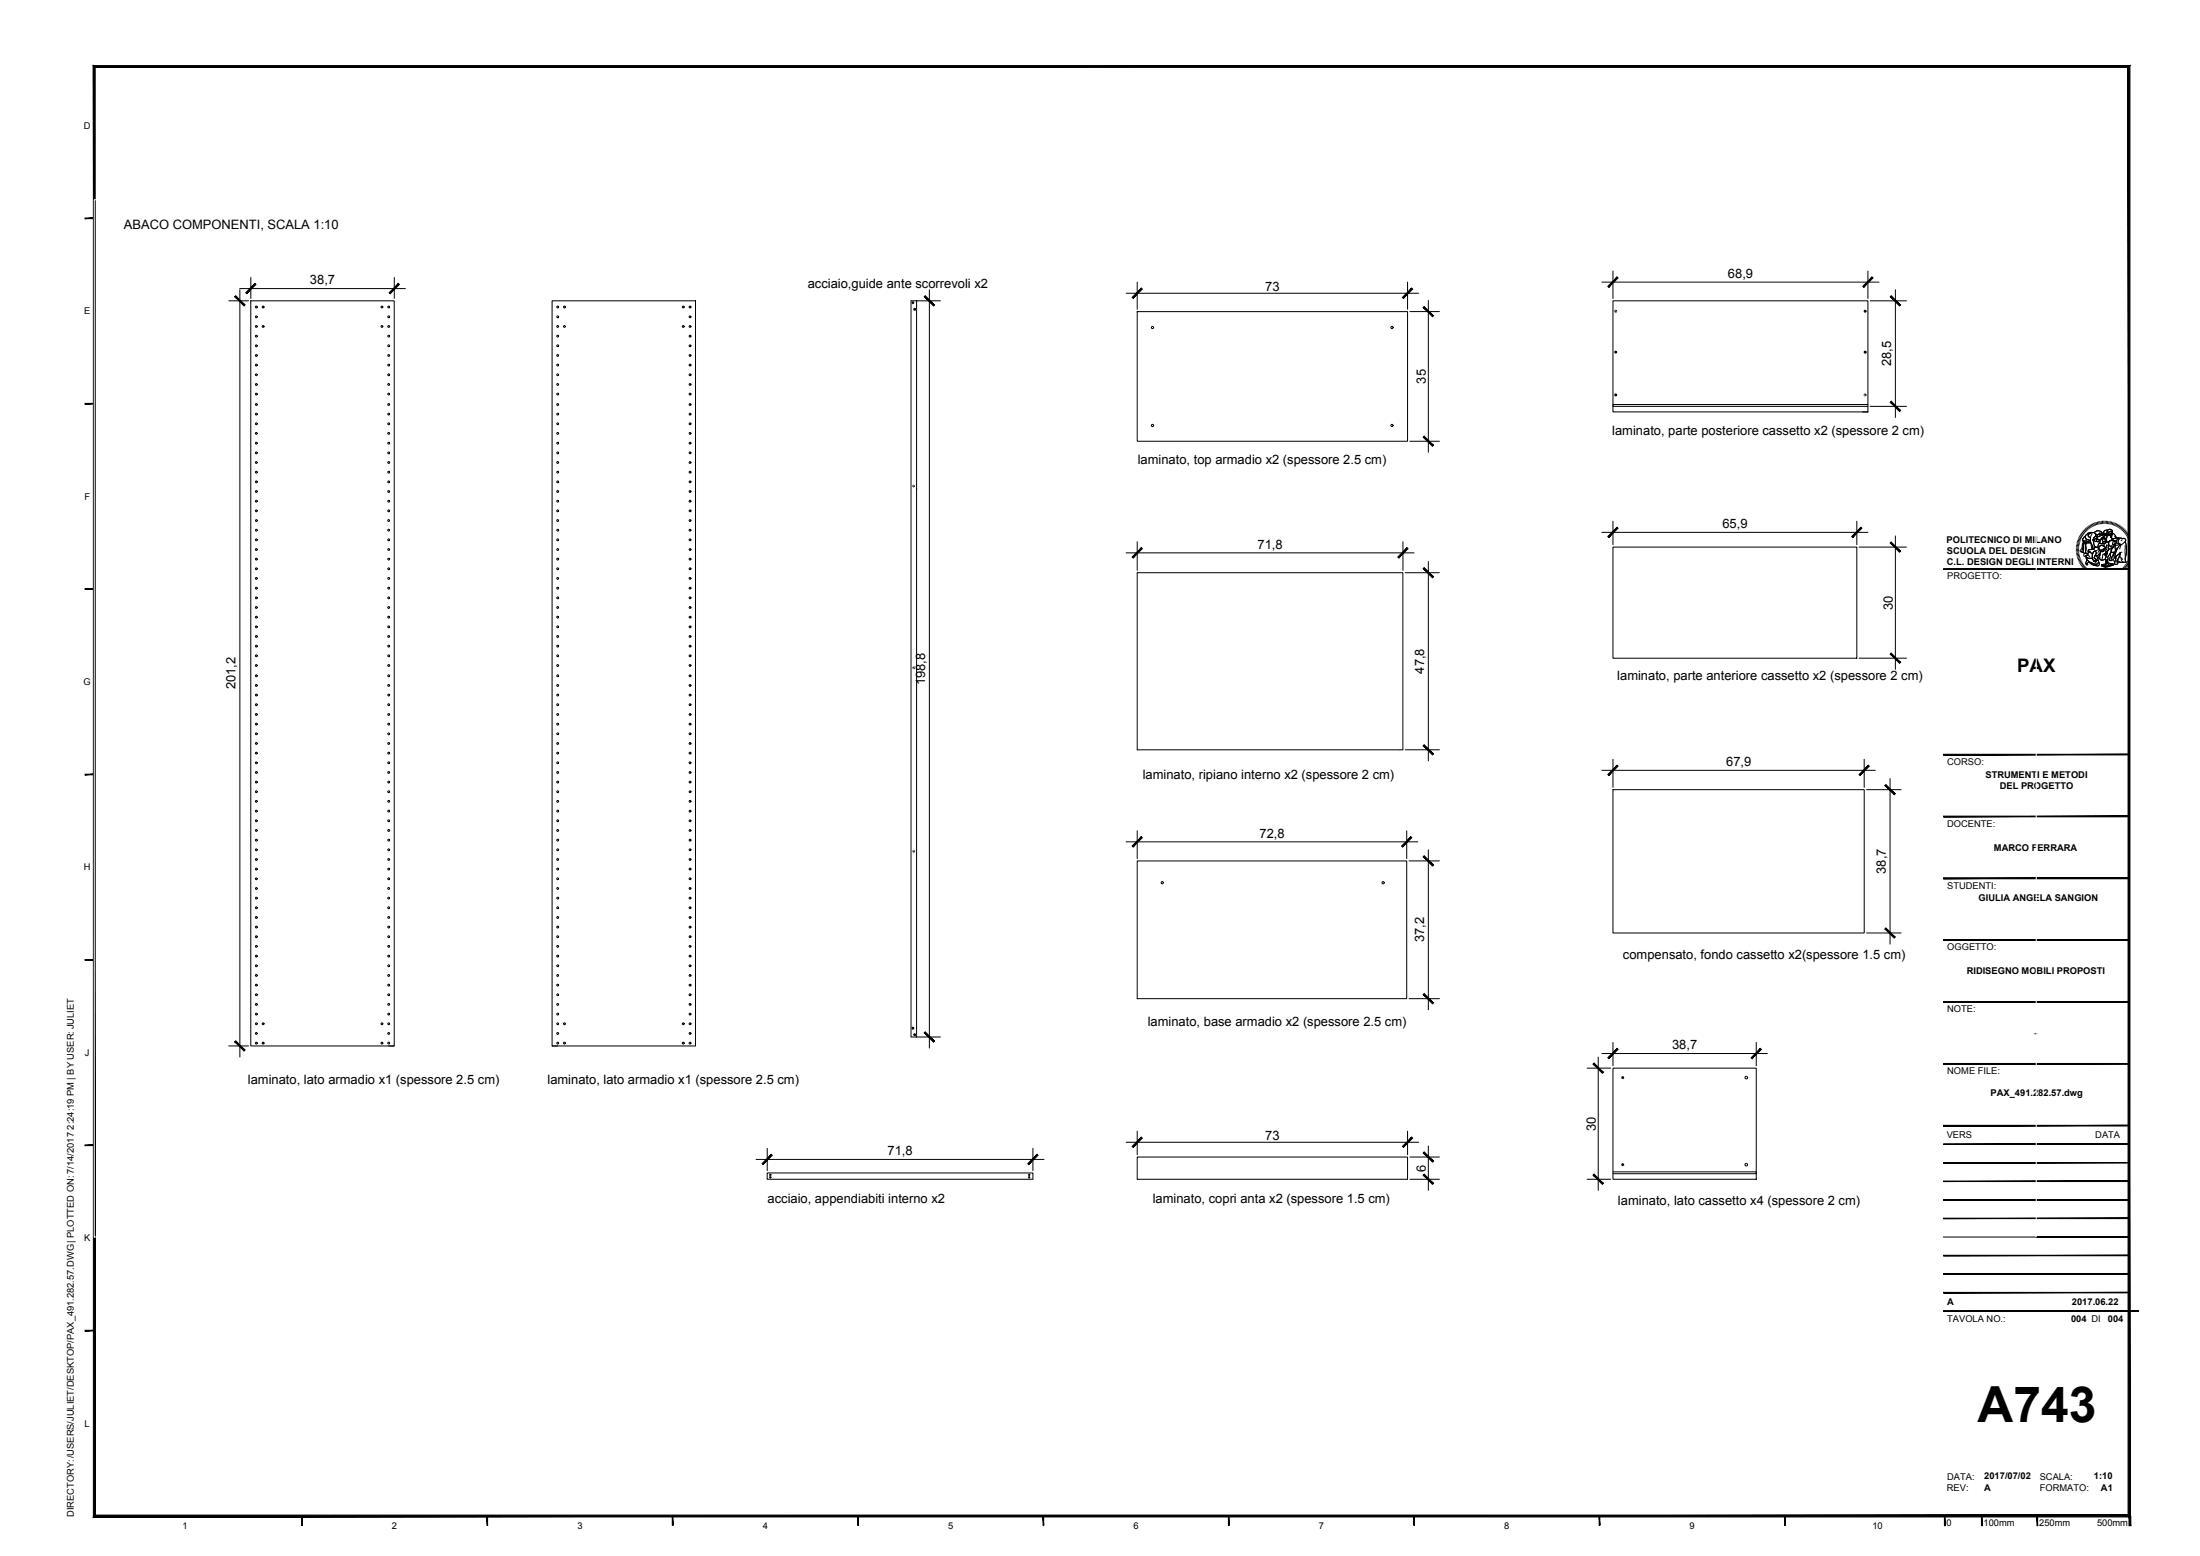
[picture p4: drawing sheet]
<svg xmlns="http://www.w3.org/2000/svg" width="594mm" height="420mm" viewBox="0 0 594 420" stroke-linecap="round" stroke-linejoin="round" font-family="sans-serif">
<!-- layer: 0 -->
<g fill="none" stroke="#000" stroke-width=".27">
<path d="M64.7 77.9h44.8M64.8 78.2v207.2M67.7 74.9v5.7M106.5 74.9v5.7M251 78.2v204.8M304.1 79.2h79M307.1 76.2v7.3M380.1 76.2v7.3M432.6 76.2h74.8M435.6 73.2v7.4M504.4 73.2v7.4M511.8 78.2v34.5"/>
<path d="M61.8 81.2h5.3M67.7 81.2h38.8v201.2h-38.8zM149.1 81.2h38.7v201.2h-38.7zM247.5 81.3v50.7M254 81.2h-8v198.8h8M307.1 84.1h73v35h-73zM380.7 84.1h8M385.7 81.1v41M435.6 81.2h68.8v30h-68.8zM505 81.2h9.8M380.7 119.1h8M502.9 111.2h1.5"/>
<path d="M504.4 109.2h-68.8v.5h68.8M505 109.7h9.8M247.5 131.9v148.1M304.1 149.3h77.7M307.1 154.6h71.7v47.9h-71.7zM307.1 146.3v7.7M378.8 146.3v7.7M379.5 154.6h9.2M385.7 151.6v53.9M432.6 143.8h71.8M435.6 147.7h65.8v30h-65.8zM435.6 140.7v6.4"/>
<path d="M501.4 140.7v6.4M502 147.7h12.8M511.8 144.7v36M502 177.7h12.8M379.5 202.5h9.2M432.6 208h73.8M435.6 213.2h67.8v38.7h-67.8zM435.6 205v7.6M503.4 205v7.6M504 213.2h9.4M510.4 210.2v44.7M304.1 227.3h78.8"/>
<path d="M307.1 232.5h72.8v37.2h-72.8zM307.1 224.3v7.5M379.9 224.3v7.5M380.5 232.5h8.2M385.7 229.5v43.2M504 251.9h9.4M380.5 269.7h8.2M61.8 282.4h5.3M105 282.4h1.5M149.1 282.4h1.5M428.6 288.4h6.3M431.6 285.4v36"/>
<path d="M432.6 284.5h44.7M435.6 288.4h38.6v30h-38.6zM435.6 281.5v6.3M474.2 281.5v6.3M204.2 313.1h77.7M207.2 316.7h71.7v1.7h-71.7zM207.2 310.1v6M278.9 310.1v6M304.1 308.4h79M307.1 312.4h73v6h-73zM307.1 305.4v6.4M380.1 305.4v6.4"/>
<path d="M380.7 318.4h8M380.7 312.4h8M385.7 309.4v12M428.6 318.4h6.3M435.6 316.4h38.6v.5h-38.6"/>
</g>
<!-- layer: particolari -->
<g fill="none" stroke="#000" stroke-width=".27">
<circle cx="69.2" cy="88.2" r=".25"/>
<circle cx="69.2" cy="82.9" r=".25"/>
<circle cx="69.2" cy="98.6" r=".25"/>
<circle cx="69.2" cy="96" r=".25"/>
<circle cx="69.2" cy="85.6" r=".25"/>
<circle cx="69.2" cy="93.4" r=".25"/>
<circle cx="69.2" cy="90.8" r=".25"/>
<circle cx="71.1" cy="82.9" r=".25"/>
<circle cx="71.1" cy="88.2" r=".25"/>
<circle cx="103.1" cy="82.9" r=".25"/>
<circle cx="103.1" cy="88.2" r=".25"/>
<circle cx="105" cy="98.6" r=".25"/>
<circle cx="105" cy="96" r=".25"/>
<circle cx="105" cy="82.9" r=".25"/>
<circle cx="105" cy="93.4" r=".25"/>
<circle cx="105" cy="88.2" r=".25"/>
<circle cx="105" cy="85.6" r=".25"/>
<circle cx="105" cy="90.8" r=".25"/>
<circle cx="150.6" cy="93.4" r=".25"/>
<circle cx="150.6" cy="85.6" r=".25"/>
<circle cx="150.6" cy="88.2" r=".25"/>
<circle cx="150.6" cy="98.6" r=".25"/>
<circle cx="150.6" cy="90.8" r=".25"/>
<circle cx="150.6" cy="82.9" r=".25"/>
<circle cx="150.6" cy="96" r=".25"/>
<circle cx="152.4" cy="82.9" r=".25"/>
<circle cx="152.4" cy="88.2" r=".25"/>
<circle cx="184.5" cy="88.2" r=".25"/>
<circle cx="184.5" cy="82.9" r=".25"/>
<circle cx="186.3" cy="98.6" r=".25"/>
<circle cx="186.3" cy="93.4" r=".25"/>
<circle cx="186.3" cy="88.2" r=".25"/>
<circle cx="186.3" cy="85.6" r=".25"/>
<circle cx="186.3" cy="96" r=".25"/>
<circle cx="186.3" cy="90.8" r=".25"/>
<circle cx="186.3" cy="82.9" r=".25"/>
<circle cx="246.5" cy="81.7" r=".2"/>
<circle cx="247" cy="83.5" r=".2"/>
<circle cx="311.2" cy="88.4" r=".3"/>
<circle cx="375.9" cy="88.4" r=".3"/>
<circle cx="436.3" cy="84" r=".2"/>
<circle cx="436.3" cy="95.1" r=".2"/>
<circle cx="503.7" cy="84" r=".2"/>
<circle cx="503.7" cy="95.1" r=".2"/>
<circle cx="69.2" cy="114.4" r=".25"/>
<circle cx="69.2" cy="117" r=".25"/>
<circle cx="69.2" cy="111.8" r=".25"/>
<circle cx="69.2" cy="119.7" r=".25"/>
<circle cx="69.2" cy="101.2" r=".25"/>
<circle cx="69.2" cy="103.8" r=".25"/>
<circle cx="69.2" cy="109.2" r=".25"/>
<circle cx="69.2" cy="106.4" r=".25"/>
<circle cx="105" cy="111.8" r=".25"/>
<circle cx="105" cy="114.4" r=".25"/>
<circle cx="105" cy="103.8" r=".25"/>
<circle cx="105" cy="117" r=".25"/>
<circle cx="105" cy="101.2" r=".25"/>
<circle cx="105" cy="109.2" r=".25"/>
<circle cx="105" cy="119.7" r=".25"/>
<circle cx="105" cy="106.4" r=".25"/>
<circle cx="150.6" cy="109.2" r=".25"/>
<circle cx="150.6" cy="117" r=".25"/>
<circle cx="150.6" cy="111.8" r=".25"/>
<circle cx="150.6" cy="101.2" r=".25"/>
<circle cx="150.6" cy="119.7" r=".25"/>
<circle cx="150.6" cy="103.8" r=".25"/>
<circle cx="150.6" cy="114.4" r=".25"/>
<circle cx="150.6" cy="106.4" r=".25"/>
<circle cx="186.3" cy="117" r=".25"/>
<circle cx="186.3" cy="111.8" r=".25"/>
<circle cx="186.3" cy="103.8" r=".25"/>
<circle cx="186.3" cy="109.2" r=".25"/>
<circle cx="186.3" cy="114.4" r=".25"/>
<circle cx="186.3" cy="106.4" r=".25"/>
<circle cx="186.3" cy="101.2" r=".25"/>
<circle cx="186.3" cy="119.7" r=".25"/>
<circle cx="311.2" cy="114.9" r=".3"/>
<circle cx="375.9" cy="114.9" r=".3"/>
<circle cx="436.3" cy="106.6" r=".2"/>
<circle cx="503.7" cy="106.6" r=".2"/>
<circle cx="69.2" cy="122.3" r=".25"/>
<circle cx="69.2" cy="124.9" r=".25"/>
<circle cx="69.2" cy="135.3" r=".25"/>
<circle cx="69.2" cy="137.9" r=".25"/>
<circle cx="69.2" cy="127.5" r=".25"/>
<circle cx="69.2" cy="132.7" r=".25"/>
<circle cx="69.2" cy="130.1" r=".25"/>
<circle cx="105" cy="124.9" r=".25"/>
<circle cx="105" cy="122.3" r=".25"/>
<circle cx="105" cy="135.3" r=".25"/>
<circle cx="105" cy="127.5" r=".25"/>
<circle cx="105" cy="137.9" r=".25"/>
<circle cx="105" cy="132.7" r=".25"/>
<circle cx="105" cy="130.1" r=".25"/>
<circle cx="150.6" cy="132.7" r=".25"/>
<circle cx="150.6" cy="130.1" r=".25"/>
<circle cx="150.6" cy="122.3" r=".25"/>
<circle cx="150.6" cy="135.3" r=".25"/>
<circle cx="150.6" cy="124.9" r=".25"/>
<circle cx="150.6" cy="137.9" r=".25"/>
<circle cx="150.6" cy="127.5" r=".25"/>
<circle cx="186.3" cy="127.5" r=".25"/>
<circle cx="186.3" cy="124.9" r=".25"/>
<circle cx="186.3" cy="122.3" r=".25"/>
<circle cx="186.3" cy="137.9" r=".25"/>
<circle cx="186.3" cy="130.1" r=".25"/>
<circle cx="186.3" cy="135.3" r=".25"/>
<circle cx="186.3" cy="132.7" r=".25"/>
<circle cx="246.7" cy="131.3" r=".15"/>
<circle cx="69.2" cy="158.8" r=".25"/>
<circle cx="69.2" cy="151" r=".25"/>
<circle cx="69.2" cy="153.6" r=".25"/>
<circle cx="69.2" cy="148.4" r=".25"/>
<circle cx="69.2" cy="156.2" r=".25"/>
<circle cx="69.2" cy="143.2" r=".25"/>
<circle cx="69.2" cy="145.8" r=".25"/>
<circle cx="69.2" cy="140.6" r=".25"/>
<circle cx="104.9" cy="145.8" r=".25"/>
<circle cx="104.9" cy="143.2" r=".25"/>
<circle cx="104.9" cy="140.6" r=".25"/>
<circle cx="105" cy="153.6" r=".25"/>
<circle cx="105" cy="158.8" r=".25"/>
<circle cx="105" cy="156.2" r=".25"/>
<circle cx="105" cy="151" r=".25"/>
<circle cx="105" cy="148.4" r=".25"/>
<circle cx="150.6" cy="151" r=".25"/>
<circle cx="150.6" cy="158.8" r=".25"/>
<circle cx="150.6" cy="153.6" r=".25"/>
<circle cx="150.6" cy="140.6" r=".25"/>
<circle cx="150.6" cy="145.8" r=".25"/>
<circle cx="150.6" cy="148.4" r=".25"/>
<circle cx="150.6" cy="156.2" r=".25"/>
<circle cx="150.6" cy="143.2" r=".25"/>
<circle cx="186.3" cy="145.8" r=".25"/>
<circle cx="186.3" cy="143.2" r=".25"/>
<circle cx="186.3" cy="140.6" r=".25"/>
<circle cx="186.3" cy="158.8" r=".25"/>
<circle cx="186.3" cy="148.4" r=".25"/>
<circle cx="186.3" cy="156.2" r=".25"/>
<circle cx="186.3" cy="153.6" r=".25"/>
<circle cx="186.3" cy="151" r=".25"/>
<circle cx="69.2" cy="179.7" r=".25"/>
<circle cx="69.2" cy="177.1" r=".25"/>
<circle cx="69.2" cy="174.5" r=".25"/>
<circle cx="69.2" cy="169.3" r=".25"/>
<circle cx="69.2" cy="166.7" r=".25"/>
<circle cx="69.2" cy="161.4" r=".25"/>
<circle cx="69.2" cy="171.9" r=".25"/>
<circle cx="69.2" cy="164" r=".25"/>
<circle cx="105" cy="177.1" r=".25"/>
<circle cx="105" cy="174.5" r=".25"/>
<circle cx="105" cy="179.7" r=".25"/>
<circle cx="105" cy="171.9" r=".25"/>
<circle cx="105" cy="166.7" r=".25"/>
<circle cx="105" cy="164" r=".25"/>
<circle cx="105" cy="161.4" r=".25"/>
<circle cx="105" cy="169.3" r=".25"/>
<circle cx="150.6" cy="166.7" r=".25"/>
<circle cx="150.6" cy="171.9" r=".25"/>
<circle cx="150.6" cy="179.7" r=".25"/>
<circle cx="150.6" cy="161.4" r=".25"/>
<circle cx="150.6" cy="164" r=".25"/>
<circle cx="150.6" cy="174.5" r=".25"/>
<circle cx="150.6" cy="169.3" r=".25"/>
<circle cx="150.6" cy="177.1" r=".25"/>
<circle cx="186.3" cy="164" r=".25"/>
<circle cx="186.3" cy="177.1" r=".25"/>
<circle cx="186.3" cy="171.9" r=".25"/>
<circle cx="186.3" cy="161.4" r=".25"/>
<circle cx="186.3" cy="169.3" r=".25"/>
<circle cx="186.3" cy="166.7" r=".25"/>
<circle cx="186.3" cy="179.7" r=".25"/>
<circle cx="186.3" cy="174.5" r=".25"/>
<circle cx="69.2" cy="190.3" r=".25"/>
<circle cx="69.2" cy="198.1" r=".25"/>
<circle cx="69.2" cy="195.5" r=".25"/>
<circle cx="69.2" cy="192.9" r=".25"/>
<circle cx="69.2" cy="187.7" r=".25"/>
<circle cx="69.2" cy="185.1" r=".25"/>
<circle cx="69.2" cy="182.5" r=".25"/>
<circle cx="105" cy="190.3" r=".25"/>
<circle cx="105" cy="198.1" r=".25"/>
<circle cx="105" cy="192.9" r=".25"/>
<circle cx="105" cy="187.7" r=".25"/>
<circle cx="105" cy="185.1" r=".25"/>
<circle cx="105" cy="195.5" r=".25"/>
<circle cx="105" cy="182.5" r=".25"/>
<circle cx="150.6" cy="198.1" r=".25"/>
<circle cx="150.6" cy="195.5" r=".25"/>
<circle cx="150.6" cy="192.9" r=".25"/>
<circle cx="150.6" cy="190.3" r=".25"/>
<circle cx="150.6" cy="187.7" r=".25"/>
<circle cx="150.6" cy="185.1" r=".25"/>
<circle cx="150.6" cy="182.5" r=".25"/>
<circle cx="186.3" cy="190.3" r=".25"/>
<circle cx="186.3" cy="195.5" r=".25"/>
<circle cx="186.3" cy="187.7" r=".25"/>
<circle cx="186.3" cy="185.1" r=".25"/>
<circle cx="186.3" cy="198.1" r=".25"/>
<circle cx="186.3" cy="192.9" r=".25"/>
<circle cx="186.3" cy="182.5" r=".25"/>
<circle cx="246.8" cy="180.3" r=".15"/>
<circle cx="69.2" cy="216.4" r=".25"/>
<circle cx="69.2" cy="206" r=".25"/>
<circle cx="69.2" cy="219" r=".25"/>
<circle cx="69.2" cy="213.8" r=".25"/>
<circle cx="69.2" cy="211.2" r=".25"/>
<circle cx="69.2" cy="203.4" r=".25"/>
<circle cx="69.2" cy="208.6" r=".25"/>
<circle cx="69.2" cy="200.7" r=".25"/>
<circle cx="105" cy="219" r=".25"/>
<circle cx="105" cy="216.4" r=".25"/>
<circle cx="105" cy="213.8" r=".25"/>
<circle cx="105" cy="211.2" r=".25"/>
<circle cx="105" cy="200.7" r=".25"/>
<circle cx="105" cy="206" r=".25"/>
<circle cx="105" cy="203.4" r=".25"/>
<circle cx="105" cy="208.6" r=".25"/>
<circle cx="150.6" cy="216.4" r=".25"/>
<circle cx="150.6" cy="219" r=".25"/>
<circle cx="150.6" cy="200.7" r=".25"/>
<circle cx="150.6" cy="213.8" r=".25"/>
<circle cx="150.6" cy="203.4" r=".25"/>
<circle cx="150.6" cy="206" r=".25"/>
<circle cx="150.6" cy="211.2" r=".25"/>
<circle cx="150.6" cy="208.6" r=".25"/>
<circle cx="186.3" cy="219" r=".25"/>
<circle cx="186.3" cy="211.2" r=".25"/>
<circle cx="186.3" cy="200.7" r=".25"/>
<circle cx="186.3" cy="206" r=".25"/>
<circle cx="186.3" cy="216.4" r=".25"/>
<circle cx="186.3" cy="203.4" r=".25"/>
<circle cx="186.3" cy="208.6" r=".25"/>
<circle cx="186.3" cy="213.8" r=".25"/>
<circle cx="69.2" cy="234.7" r=".25"/>
<circle cx="69.2" cy="232.1" r=".25"/>
<circle cx="69.2" cy="221.6" r=".25"/>
<circle cx="69.2" cy="229.5" r=".25"/>
<circle cx="69.2" cy="226.9" r=".25"/>
<circle cx="69.2" cy="224.2" r=".25"/>
<circle cx="69.2" cy="237.3" r=".25"/>
<circle cx="69.2" cy="239.9" r=".25"/>
<circle cx="104.9" cy="239.9" r=".25"/>
<circle cx="105" cy="221.6" r=".25"/>
<circle cx="105" cy="234.7" r=".25"/>
<circle cx="105" cy="226.9" r=".25"/>
<circle cx="105" cy="232.1" r=".25"/>
<circle cx="105" cy="237.3" r=".25"/>
<circle cx="105" cy="229.5" r=".25"/>
<circle cx="105" cy="224.2" r=".25"/>
<circle cx="150.6" cy="226.9" r=".25"/>
<circle cx="150.6" cy="234.7" r=".25"/>
<circle cx="150.6" cy="224.2" r=".25"/>
<circle cx="150.6" cy="221.6" r=".25"/>
<circle cx="150.6" cy="237.3" r=".25"/>
<circle cx="150.6" cy="229.5" r=".25"/>
<circle cx="150.6" cy="239.9" r=".25"/>
<circle cx="150.6" cy="232.1" r=".25"/>
<circle cx="186.3" cy="239.9" r=".25"/>
<circle cx="186.3" cy="221.6" r=".25"/>
<circle cx="186.3" cy="229.5" r=".25"/>
<circle cx="186.3" cy="234.7" r=".25"/>
<circle cx="186.3" cy="226.9" r=".25"/>
<circle cx="186.3" cy="224.2" r=".25"/>
<circle cx="186.3" cy="237.3" r=".25"/>
<circle cx="186.3" cy="232.1" r=".25"/>
<circle cx="246.8" cy="229.9" r=".15"/>
<circle cx="313.8" cy="238.4" r=".3"/>
<circle cx="373.5" cy="238.4" r=".3"/>
<circle cx="69.2" cy="250.3" r=".25"/>
<circle cx="69.2" cy="247.7" r=".25"/>
<circle cx="69.2" cy="258.2" r=".25"/>
<circle cx="69.2" cy="255.5" r=".25"/>
<circle cx="69.2" cy="252.9" r=".25"/>
<circle cx="69.2" cy="245.1" r=".25"/>
<circle cx="69.2" cy="242.5" r=".25"/>
<circle cx="104.9" cy="245.1" r=".25"/>
<circle cx="104.9" cy="242.5" r=".25"/>
<circle cx="105" cy="247.7" r=".25"/>
<circle cx="105" cy="255.5" r=".25"/>
<circle cx="105" cy="258.2" r=".25"/>
<circle cx="105" cy="252.9" r=".25"/>
<circle cx="105" cy="250.3" r=".25"/>
<circle cx="150.6" cy="255.5" r=".25"/>
<circle cx="150.6" cy="247.7" r=".25"/>
<circle cx="150.6" cy="250.3" r=".25"/>
<circle cx="150.6" cy="252.9" r=".25"/>
<circle cx="150.6" cy="245.1" r=".25"/>
<circle cx="150.6" cy="258.2" r=".25"/>
<circle cx="150.6" cy="242.5" r=".25"/>
<circle cx="186.3" cy="245.1" r=".25"/>
<circle cx="186.3" cy="242.5" r=".25"/>
<circle cx="186.3" cy="250.3" r=".25"/>
<circle cx="186.3" cy="255.5" r=".25"/>
<circle cx="186.3" cy="252.9" r=".25"/>
<circle cx="186.3" cy="247.7" r=".25"/>
<circle cx="186.3" cy="258.2" r=".25"/>
<circle cx="69.2" cy="276.4" r=".25"/>
<circle cx="69.2" cy="260.8" r=".25"/>
<circle cx="69.2" cy="279.1" r=".25"/>
<circle cx="69.2" cy="273.8" r=".25"/>
<circle cx="69.2" cy="271.2" r=".25"/>
<circle cx="69.2" cy="266" r=".25"/>
<circle cx="69.2" cy="263.4" r=".25"/>
<circle cx="69.2" cy="268.6" r=".25"/>
<circle cx="71.1" cy="276.4" r=".25"/>
<circle cx="103.1" cy="276.4" r=".25"/>
<circle cx="105" cy="279.1" r=".25"/>
<circle cx="105" cy="263.4" r=".25"/>
<circle cx="105" cy="260.8" r=".25"/>
<circle cx="105" cy="276.4" r=".25"/>
<circle cx="105" cy="268.6" r=".25"/>
<circle cx="105" cy="273.8" r=".25"/>
<circle cx="105" cy="271.2" r=".25"/>
<circle cx="105" cy="266" r=".25"/>
<circle cx="150.6" cy="279.1" r=".25"/>
<circle cx="150.6" cy="271.2" r=".25"/>
<circle cx="150.6" cy="260.8" r=".25"/>
<circle cx="150.6" cy="273.8" r=".25"/>
<circle cx="150.6" cy="266" r=".25"/>
<circle cx="150.6" cy="263.4" r=".25"/>
<circle cx="150.6" cy="276.4" r=".25"/>
<circle cx="150.6" cy="268.6" r=".25"/>
<circle cx="152.4" cy="276.4" r=".25"/>
<circle cx="184.5" cy="276.4" r=".25"/>
<circle cx="186.3" cy="276.4" r=".25"/>
<circle cx="186.3" cy="279.1" r=".25"/>
<circle cx="186.3" cy="271.2" r=".25"/>
<circle cx="186.3" cy="266" r=".25"/>
<circle cx="186.3" cy="260.8" r=".25"/>
<circle cx="186.3" cy="273.8" r=".25"/>
<circle cx="186.3" cy="263.4" r=".25"/>
<circle cx="186.3" cy="268.6" r=".25"/>
<circle cx="246.5" cy="277.6" r=".2"/>
<circle cx="247" cy="279.4" r=".2"/>
<circle cx="69.2" cy="281.7" r=".25"/>
<circle cx="71.1" cy="281.7" r=".25"/>
<circle cx="103.1" cy="281.7" r=".25"/>
<circle cx="105" cy="281.7" r=".25"/>
<circle cx="150.6" cy="281.7" r=".25"/>
<circle cx="152.4" cy="281.7" r=".25"/>
<circle cx="184.5" cy="281.7" r=".25"/>
<circle cx="186.3" cy="281.7" r=".25"/>
<circle cx="438.2" cy="291" r=".2"/>
<circle cx="471.6" cy="291" r=".35"/>
<circle cx="208" cy="317.9" r=".13"/>
<circle cx="208" cy="317.2" r=".13"/>
<circle cx="277.9" cy="317.9" r=".13"/>
<circle cx="277.9" cy="317.2" r=".13"/>
<circle cx="438.2" cy="314.5" r=".2"/>
<circle cx="471.6" cy="314.5" r=".35"/>
</g>
<!-- layer: filatura -->
<g fill="none" stroke="#808080" stroke-width=".27">
<path d="M246.5 81.4a.3 .3 0 0 0-.3 .3 .3 .3 0 0 0 .3 .3 .3 .3 0 0 0 .3-.3M247 83.2a.3 .3 0 0 0-.3 .3 .3 .3 0 0 0 .3 .3 .3 .3 0 0 0 .3-.3M436.3 83.7a.3 .3 0 0 0-.3 .3 .3 .3 0 0 0 .3 .3 .3 .3 0 0 0 .3-.3M436.3 94.8a.3 .3 0 0 0-.3 .3 .3 .3 0 0 0 .3 .3 .3 .3 0 0 0 .3-.3M503.7 83.7a.3 .3 0 0 0-.3 .3 .3 .3 0 0 0 .3 .3 .3 .3 0 0 0 .3-.3M503.7 94.8a.3 .3 0 0 0-.3 .3 .3 .3 0 0 0 .3 .3 .3 .3 0 0 0 .3-.3M436.3 106.3a.3 .3 0 0 0-.3 .3 .3 .3 0 0 0 .3 .3 .3 .3 0 0 0 .3-.3M503.7 106.3a.3 .3 0 0 0-.3 .3 .3 .3 0 0 0 .3 .3 .3 .3 0 0 0 .3-.3M247 131.3l-.5-.2 .2 .4M247 180.3l-.4-.2 .2 .5M247 229.9l-.4-.2 .2 .4M246.5 277.3a.3 .3 0 0 0-.3 .3 .3 .3 0 0 0 .3 .3 .3 .3 0 0 0 .3-.3"/>
<path d="M247 279.1a.3 .3 0 0 0-.3 .3 .3 .3 0 0 0 .3 .3 .3 .3 0 0 0 .3-.3M438.2 290.7a.3 .3 0 0 0-.3 .3 .3 .3 0 0 0 .3 .3 .3 .3 0 0 0 .3-.3M207.8 317.9l.4-.1-.2 .3M207.8 317.2l.4-.1-.2 .3M277.7 317.9l.4-.1-.2 .3M277.7 317.2l.4-.1-.2 .3M438.2 314.2a.3 .3 0 0 0-.3 .3 .3 .3 0 0 0 .3 .3 .3 .3 0 0 0 .3-.3"/>
</g>
<!-- layer: 0 -->
<path d="M378.1 202.5l-.1 .1" fill="none" stroke="#c0c0c0" stroke-width=".27"/>
<!-- layer: G-ANNO-LOGO -->
<g fill="none" stroke="#000" stroke-width=".27">
<path d="M560.7 148h.6M560.7 148.3h.6M560.7 147.6l.7 .1M560.7 147.3l.7 .1M560.8 146.9l.7 .1M560.9 146.6l.6 .1M560.9 146.2l.7 .2M561.1 145.9l.6 .2M561.2 145.6l.6 .2M561.3 145.2l.6 .3M561.3 148.7h-.6M561.4 149l-.7 .1"/>
<path d="M561.4 149.3l-.7 .1M561.4 149.6l-.6 .2M561.5 144.9l.6 .3M561.5 150l-.7 .1M561.6 150.3l-.7 .2M561.6 144.6l.6 .3M561.7 150.6l-.7 .2M561.8 150.9l-.6 .2M561.8 144.3l.6 .3M561.9 151.2l-.6 .3M562 144l.6 .4M562.1 151.5l-.6 .3"/>
<path d="M562.2 151.8l-.6 .3M562.2 143.7l.6 .4M562.4 152.1l-.6 .3M562.5 143.4l.5 .4M562.5 146l.7 .1a.84 .84 0 0 0 1.3-.2l.1 .6-1 .1a.8 .8 0 0 1-1.1-.5zM562.6 146v.4M562.6 152.3l-.6 .4M562.7 143.1l.5 .5M562.7 146.5l-.2 .4-.2 1.4-.3 .7 .4 .2M562.7 152.6l-.5 .4M562.9 144.9l.3-.2-.1 .3a.82 .82 0 0 0 1 .8l.3 .1-.1 .2a.74 .74 0 0 1-1.1 0h-.3a.51 .51 0 0 1-.5-.4 .51 .51 0 0 1 .3-.6zM562.9 142.9l.5 .5"/>
<path d="M562.9 152.9l-.5 .4M563 146.5l-.3 .6-.1 1.5-.2 .6 .7 .2M563 146.5l.4 .1-.2 .5 .1 1.2-.1 1-.1 .1a.44 .44 0 0 1-.6-.2 .44 .44 0 0 1 .1-.6l.1-1.4zM563.2 144.7l-.6 .6a.44 .44 0 0 0-.2 .5 .44 .44 0 0 0 .5 .3h.6a.65 .65 0 0 0 1-.2M563.2 153.1l-.5 .5M563.2 142.6l.5 .6M563.2 150.1a1.21 1.21 0 0 0 1.8 .5M563.2 144.5l.7-.6 1.3-.1a.87 .87 0 0 0-.9 .2 .87 .87 0 0 0-.2 1l.4 .2v.7l-.5-.1a.77 .77 0 0 1-.9-.8zM563.4 150.5v.5l.8 .7 1.9 .9M563.4 150.5l.7 .3 .9-.2 .4 .8v.2l.2-.2 .3 .4-.2-.5 .3 .4-.1-.5 .4 .1-.8-.6 .3-.8 .4 .2 .3 1a.79 .79 0 0 1 .1 .9 .79 .79 0 0 1-.9 .3l-1.7-.8-.6-.5zM563.4 153.3l-.5 .5M563.4 146.6l1.2-.1 .6 1.2-.1 .5-.4 .1a.6 .6 0 0 0-.8 .7l.2 .1-.4 .5a.56 .56 0 0 1-.5-.9v-1.6z"/>
<path d="M563.4 146.6l-.2 .6 .1 2.2M563.5 142.4l.4 .5M563.5 151.1l-.1 .2a.82 .82 0 0 0 .1 1.2l.3-.2-.2-.1a.49 .49 0 0 1 .4-.4 .49 .49 0 0 1 .5 .3l.9 .5a1.25 1.25 0 0 0 1.5-.1l-.2-.7M563.5 151.1l1.6 1a1.02 1.02 0 0 0 1.6-.4 .65 .65 0 0 1 .1 1 .65 .65 0 0 1-1 0l-1.3-.6a.44 .44 0 0 0-.5-.3 .44 .44 0 0 0-.3 .5v.2h-.3a.84 .84 0 0 1 0-1.2zM563.6 153.6l-.4 .5M563.7 149.6a.5 .5 0 0 0-.8-.2 .5 .5 0 0 0 .1 .8 .73 .73 0 0 1 .7-.4 .73 .73 0 0 1 .6 .6h.1M563.8 142.2l.4 .5M563.9 153.8l-.5 .5M563.9 148.6l1.2-.4 .4 .1 .1-.4 .5-.1 .6 .2 .2 .4a.99 .99 0 0 1 .1 1.2 .99 .99 0 0 1-1.2 .3l.1-.1a.47 .47 0 0 0 .1-.8 .47 .47 0 0 0-.8 .2l-.1 .4-.7-.5a.34 .34 0 0 1-.5-.1 .34 .34 0 0 1 0-.4zM564 149.2l.3-.2 .2 .1a.73 .73 0 0 1 .5 1.1v.4a1.23 1.23 0 0 1-1.8-.5l.7-.2-.2-.3zM564.1 142l.3 .5M564.1 154l-.4 .5"/>
<path d="M564.2 144.1a.93 .93 0 0 1 1-.3 .93 .93 0 0 1 .6 .9l-.2 .4a1.01 1.01 0 0 0-.2 1.4 1.05 1.05 0 0 0 .7 1.3l-.5 .1-.1 .4a.37 .37 0 0 1-.4-.2 .37 .37 0 0 1 0-.5l-.6-1.2v-1.2a.56 .56 0 0 1-.6-.4 .56 .56 0 0 1 .3-.7zM564.3 148.9l.7 .7M564.3 149l-.5 .4 .1 .5M564.4 141.8l.3 .6M564.4 154.2l-.4 .5M564.6 146.5l-2-.1-.3 .4-.1 1.2-.5 .7 .3 .3M564.7 141.6l.3 .6M564.7 154.3l-.4 .6M564.7 146.9l.2 1.4M564.9 144.1l-.3 .7-.1 1.3 .6 1.5a.39 .39 0 0 0 0 .5 .39 .39 0 0 0 .4 .2l.1-.4 .5-.2a1.04 1.04 0 0 1-.7-1.4 1.49 1.49 0 0 1 .5-1.7 1.04 1.04 0 0 0-1.4-.8l-.7 .2-.6 .5-.1 .5a.83 .83 0 0 0 1 .8l.3 .1M565 154.5l-.4 .6M565 141.5l.3 .6"/>
<path d="M565.1 148.2l-.4 .1a.72 .72 0 0 0-.8 .7l.2 .1M565.2 143.8a1 1 0 0 0-1.2 1l.5 .4M565.2 154.7l-.3 .6M565.3 149.1a.45 .45 0 0 1 .6-.1 .45 .45 0 0 1 .2 .6l-.6 1.1 .8 .6-.4-.1 .1 .5-.3-.4 .1 .5-.2-.4-.2 .2v-.2l-.4-.6v-.9zM565.3 141.3l.3 .6M565.4 148.9a.47 .47 0 0 1 .7 .2 .47 .47 0 0 1-.2 .7l-.4 .9 .8 .7-.4-.2 .1 .5-.3-.4 .2 .5-.3-.4-.2 .2v-.2l-.4-.6 .1-1.2zM565.4 145.2l1-.4-.1 .5-1.2 .5zM565.5 145.7l.8-.3 .2 .2-.4 .2 .2 .4a.61 .61 0 0 1-.8-.5zM565.5 145.7a.58 .58 0 0 0 .8 .5M565.5 154.8l-.2 .6M565.6 143.9l.7-.6 1 .2a.3 .3 0 0 1 .4 .3 .3 .3 0 0 1-.4 .3l-.3-.2-.7 .5-.4-.2M565.6 141.2l.3 .6"/>
<path d="M565.8 143.6l1-.3 .7 .4a.23 .23 0 0 1 .2 .3 .23 .23 0 0 1-.3 .1l-.4-.2-.4 .4-.4 .1-.6-.5zM565.8 154.9l-.2 .6M565.9 144.2l.6 .2 .6-.5 .3 .2-.2 .6-.4 .2-.4-.2-.6 .2zM566 141.1l.2 .6M566.1 147.8l.6 .2 .4 .7a.76 .76 0 0 1-.3 1M566.2 155l-.3 .7M566.2 145.7h.9l-.3 .1a.37 .37 0 0 1-.3 .6 .37 .37 0 0 1-.4-.5zM566.2 150.1l.3 1a.8 .8 0 0 1 .1 .9 .8 .8 0 0 1-.9 .3M566.2 145.4l.3 .2M566.3 148.7l-.8 .1M566.3 145.1v.2l-1.1 .5M566.3 141l.2 .6"/>
<path d="M566.4 144.8l-.4 .5M566.5 155.1l-.2 .7M566.5 148.3l.8 .5M566.6 145.6a.34 .34 0 0 0-.4 .4 .34 .34 0 0 0 .4 .3 .34 .34 0 0 0 .2-.5l.2-.1-.6 .1M566.6 148.8a.7 .7 0 0 1 .2 .9 .7 .7 0 0 1-1 .2M566.7 148l.1-.4a.92 .92 0 0 1 1.3-.1l.3 .3a.25 .25 0 0 1 .1 .4 .25 .25 0 0 1-.4 0l-1 .4 .6 .4 .4-.3 .2-.4a.43 .43 0 0 0 .2-.4 .43 .43 0 0 0-.4-.4l-.9-.2-.5 .7-.2-.1v-.5l.5-.8 .2 .2h1.1l.5-.4v-.3l.6 .2 .1 1a.67 .67 0 0 0 0 1l-.4 .6-.4 .2-.2 .5-.3-.1 .1 .3a.23 .23 0 0 1 .4 .1 .23 .23 0 0 1-.1 .3l.3-.2-.4 1.1a.95 .95 0 0 1-1.4-.1l-.4-.4 .3-.6 .2-1.1M566.7 140.9l.1 .6M566.7 147.7l.6-.4 .6 .1 .5 .3a.32 .32 0 0 1 .1 .5 .32 .32 0 0 1-.5 0l-.2 .2a.49 .49 0 0 1-.6 .3 .49 .49 0 0 1-.4-.4zM566.7 150.6l.8 .7M566.8 155.2l-.2 .7M566.9 144.7v.1M567 144.3l.2 .1"/>
<path d="M567 146.6a1.25 1.25 0 0 0-.5 1.3M567 150v.9M567 140.8l.2 .7M567.1 144.4h-.1M567.1 155.3l-.1 .6M567.1 148.6l1.2-.3-.2 .4-.4 .3-.5-.2zM567.1 149.4l-.3 1-.4 .4M567.4 145.4l.2-.2h.7l.5 1a.22 .22 0 0 1-.1 .3 .22 .22 0 0 1-.3-.1 .22 .22 0 0 1 .2-.3l-.2-.7a.44 .44 0 0 0-.7-.1 .44 .44 0 0 0 .1 .7l.1 .3a.45 .45 0 0 1-.3 .6 .45 .45 0 0 1-.6-.3zM567.4 144.5l.8-.2a.29 .29 0 0 1 .1 .5 .29 .29 0 0 1-.4-.1zM567.4 140.7l.1 .7M567.4 144.2l-.2 .5-.4 .2-.4-.2-.6 .2M567.4 155.3l-.1 .7"/>
<path d="M567.5 152.5l2-.4 1.2 .2-2.1 .6zM567.5 152.5l1.1 .4v.3l-1.1-.4zM567.7 140.7l.1 .7M567.7 155.3v.7M567.8 145.3l.6 .1 .2 .5a.64 .64 0 0 1-.1 .7 .64 .64 0 0 1-.7 .2l-.2-1.2zM567.8 144.3v-.2a.52 .52 0 0 1 .6-.1 .52 .52 0 0 1 .3 .5l-.3 .2M567.8 148.8h.1M567.8 149.7l-.3 1.6 1-.2M567.9 144.1a.5 .5 0 0 1 .5 0 .5 .5 0 0 1 .2 .5l-.2 .1-.2-.4v.2l-.4-.2zM567.9 148.4l.1 .1M567.9 148.7l.1 .1M568 148.5h-.1"/>
<path d="M568 145.5v.1M568.1 145.5l-.2 .1M568.1 155.4l-.1 .6M568.1 140.7v.7M568.2 144.5l-.4-.2-.4 .2h.2a.37 .37 0 0 0 .4 .3 .37 .37 0 0 0 .4-.3l-.2-.2v.2M568.2 149.5l.3 .1 .1-.4a.25 .25 0 0 1 .2-.3 .25 .25 0 0 1 .3 .1l-.5 1.2a.23 .23 0 0 0 .1-.3 .23 .23 0 0 0-.4-.1zM568.2 146.8v.7M568.3 148.3l-.2 .5a.49 .49 0 0 1-.8-.1M568.3 145.4l.2 .2-.1 .1M568.4 155.4v.6M568.4 145.5a.43 .43 0 0 0-.7-.2 .43 .43 0 0 0 .1 .7 .5 .5 0 0 1-.1 .8 .5 .5 0 0 1-.7-.4l.4-1 .7-.3 .6 .5 .2 .8a.23 .23 0 0 1-.3 .2 .23 .23 0 0 1-.2-.4M568.5 140.7l-.1 .7"/>
<path d="M568.5 145.8l-.2 .1M568.5 145.6a.41 .41 0 0 1 0 .6 .41 .41 0 0 1-.6 0l-.1-.1M568.5 146.5l-.2 .3h-.5M568.6 152.9l2.1-.6v.3l-2.1 .6zM568.6 152.9v.3M568.7 144.5l.1-.1 .1 .6-.2 .7M568.7 149.1h.1M568.7 149.7l-.1 .5 .2-.2M568.7 155.4l.1 .6M568.7 144.1l.2 .4M568.8 146.1l-.1-.5a.9 .9 0 0 0 0-1.1l-.4-.5a.45 .45 0 0 1-.2-.6 .45 .45 0 0 1 .6-.2 .28 .28 0 0 1 .4 0 .28 .28 0 0 1-.1 .4v1.1h.2l.1-.5a.41 .41 0 0 0 .3 .3 .41 .41 0 0 0 .4-.1l-.1 .6 .3-.1 .3 .7-1.1 .7M568.8 140.7v.7"/>
<path d="M568.9 149.4l-.2 .3v-.2M568.9 147.1l-.2 1.4M568.9 146.3l.4 .2M568.9 151.2l.2-.1 .2 1-.3-.5-.3 .7zM569 148.3l-.4 .3v.5M569 155.3l.1 .7M569.1 148.9l-.4 .2-.2 .5h-.4l.4 .3 .2-.1M569.1 147.2l-.4 .8M569.2 140.7l-.1 .7M569.2 143.2h-.5a.62 .62 0 0 0-.6 .7M569.3 143.1l.6-.1 .6 .5-.1 .8-.4 .8v-.7l.3-.5a.36 .36 0 0 0-.2-.4 .36 .36 0 0 0-.5 .1l-.2 .2-.2 .9h-.2l-.1-.8zM569.3 144.2l.2 .3 .5-.1"/>
<path d="M569.3 143.1l.6-.2 .4 .2 .2 .4-.1 .7-.4 .9v-.7l.3-.5a.36 .36 0 0 0-.2-.4 .36 .36 0 0 0-.5 .1l-.3 .2-.1 .8-.2 .1-.1-.9zM569.4 155.3l.1 .7M569.4 146.3l.1-.1a1.53 1.53 0 0 1 1.9 0 1.6 1.6 0 0 1-1.3 1.5l-.7-.7zM569.4 143.9l.3 .1M569.4 143.6h.4a.31 .31 0 0 1 .4 0 .31 .31 0 0 1 .1 .4l-.3 .4a.4 .4 0 0 1-.4 .1 .4 .4 0 0 1-.3-.3zM569.5 148.3l.8-.1-.7 1.5a1.5 1.5 0 0 0-.4 1.5h-.3l-.2 .5-.2-.9zM569.5 148.3l-1 2.7 .2 .7 .4-.6 .2 1.4-.3-.9-.4 1 .1-.9M569.5 140.8l-.1 .7M569.5 144.4h.1M569.5 147.3a.62 .62 0 0 0 0 1l.9-.2 .4-.6M569.5 144h.1M569.6 144.3h.1"/>
<path d="M569.7 155.2l.1 .7M569.9 140.9l-.2 .6M569.9 144.1l.2 .1M570 149.2h.7l-.5 1.3 .2 .7-.3 .2-.5-.2zM570 144.1v.1M570 155.2l.2 .6M570.2 144.9l.3 .7M570.2 147.4h.1M570.2 140.9l-.1 .7M570.3 145.8a2.29 2.29 0 0 1 1.8-.5l-.7 .9zM570.3 148.2l-.7 1.5a1.47 1.47 0 0 0-.4 1.5M570.3 155.1l.2 .6"/>
<path d="M570.4 147.3l-.3 .1M570.4 143.9a1.28 1.28 0 0 1 .9 1.1l.3 .2-.3 .1a.63 .63 0 0 1-.9 .1 .63 .63 0 0 1-.2-.8zM570.4 143.9l.6 .4 .3 .6M570.4 147.6l-.1 .1M570.6 141l-.2 .7M570.6 155l.3 .6M570.7 152.3v.3l-2.1 .6-1.1-.4v-.3l1.1 .4 2.1-.6a6.2 6.2 0 0 0-3.2 .2M570.7 149.2l-.5 1.3 .2 .7-.2 .2-.6-.2 .3-1.9M570.9 141.1l-.2 .7M570.9 154.9l.3 .6M571 147.2h.3l-.1 .8a.65 .65 0 0 1 .1 .7 .65 .65 0 0 1-.6 .4l-.8 .1 .4-1.1zM571 147l-.1 .4"/>
<path d="M571 146l.3 .1 .2 .4M571 144.8l.6 .4M571.1 149.1l-1.2 .1M571.1 150.5l-.1 .2 .3 .2M571.2 154.7l.3 .6M571.2 141.3l-.2 .6M571.3 147.3l-.1 1.3-.2 .9a1.87 1.87 0 0 0-.2 2l.3 .2M571.4 150.2l1.1-1-.5 1.6a1.24 1.24 0 0 0-.2 1.4l-.1 .1a.45 .45 0 0 1-.7 0 .45 .45 0 0 1 .1-.7zM571.4 146.2a1.05 1.05 0 0 1 1.8-.8 .56 .56 0 0 1 .7 .2 .56 .56 0 0 1-.2 .8l-.3 .3a1.09 1.09 0 0 1-1 .4 1.09 1.09 0 0 1-.9-.7M571.5 146.4l-.5 .6a.7 .7 0 0 1-.5 .7 .7 .7 0 0 1-.7-.3 .75 .75 0 0 1-.1-1.2l.5-.2a.33 .33 0 0 1 .5 .2 .33 .33 0 0 1-.2 .4v.2a.24 .24 0 0 0 .2 .3 .24 .24 0 0 0 .3-.2l.1-.3-.1-.5-.6-.3-.9 .4-.1 .6M571.5 148l.1 .6M571.5 154.6l.3 .6"/>
<path d="M571.6 141.4l-.3 .6M571.8 154.4l.4 .6M571.9 141.6l-.3 .6M572 147.2l-.9 .1M572 151.4l.6 .4M572.1 154.3l.4 .5M572.2 141.8l-.3 .5M572.2 145.3a2.39 2.39 0 0 0-2 .5M572.4 154.1l.4 .5M572.4 150.2l.8 .9M572.4 147.2a6.5 6.5 0 0 0-1.4 3.4l1.5-1.4 .5-.1M572.5 145.3l.5 .1a.62 .62 0 0 1 .7 .1 .62 .62 0 0 1 .2 .7l.2 1.1a8.2 8.2 0 0 1-.2 3.6l.3 .9h-1.9a.45 .45 0 0 1-.7-.2 .45 .45 0 0 1 .3-.6l.6-1.1v-.7l-1.5 1.4a5.7 5.7 0 0 1 1.5-3.4l.4-.1a.93 .93 0 0 1-.9-.8 .93 .93 0 0 1 .5-1z"/>
<path d="M572.5 145.3a.92 .92 0 0 0-.5 1 .92 .92 0 0 0 .9 .8M572.5 141.9l-.4 .6M572.5 149.2l-.5 1.6a1.24 1.24 0 0 0-.2 1.4v.1a.46 .46 0 0 1-.8 0 .46 .46 0 0 1 .1-.7l.3-1.3M572.6 153.9l.4 .5M572.7 147.2l-.3 1M572.8 150.7l.1 .7 .5 .4M572.8 142.1l-.4 .6M572.9 153.7l.4 .5M573.1 145.7l-.3 .3M573.1 142.4l-.4 .5M573.1 153.5l.5 .4M573.4 153.2l.4 .5"/>
<path d="M573.4 142.6l-.5 .5M573.6 153l.5 .4M573.6 142.8l-.4 .5M573.8 152.7l.5 .5M573.8 147.4l.1 3.3M573.9 143.1l-.5 .5M573.9 146.3a9.5 9.5 0 0 1 0 4.9l.3 .6h-2.5M574 152.5l.5 .4M574.1 143.3l-.5 .5M574.2 152.2l.5 .4M574.3 151.9l.6 .4M574.3 143.6l-.5 .4"/>
<path d="M574.5 151.6l.6 .4M574.6 143.9l-.6 .4M574.6 151.4l.7 .2M574.8 144.2l-.6 .4M574.8 151.1l.6 .2M574.9 150.8l.6 .2M575 144.5l-.6 .3M575 150.4l.6 .3M575.1 150.1l.6 .2M575.1 144.8l-.6 .3M575.2 149.8l.6 .2M575.2 149.5l.7 .1"/>
<path d="M575.3 149.2l.6 .1M575.3 145.1l-.6 .3M575.3 148.9h.7M575.3 148.6h.7M575.4 145.5l-.6 .2M575.6 145.8l-.7 .2M575.7 146.1l-.7 .2M575.8 146.5l-.7 .2M575.8 146.8l-.6 .2M575.9 147.2l-.7 .1M576 147.5l-.7 .1M576 147.9h-.7"/>
<path d="M576 148.3h-.7"/>
</g>
<!-- layer: G-ANNO-TTLB -->
<g fill="#fff" stroke="#fff" stroke-width=".27">
<path d="M549.9 153.7l30.8 4.3-5.8-4.3zM549.9 153.7l30.8 4.3h-30.8z"/>
<path d="M574.9 139.1h5.8l-5.8 14.6zM580.7 139.1l-5.8 14.6 5.8 4.3z"/>
</g>
<path d="M549.9 153.7h25v-14.6h5.8v18.9h-30.8z" fill="none" stroke="#fff" stroke-width=".27"/>
<g fill="#000" stroke="#000" stroke-width=".27">
<path d="M25.2 17.7l.5 391.4v-390.9zM25.2 17.7l.5 391.4-.5 .5zM25.7 409.1l-.5 .5 549.5-.5zM25.2 409.6l549.5-.5 .5 .5zM574.7 18.2v390.9l.5 .5zM574.7 18.2l.5-.5v391.9zM25.7 18.2h549l.5-.5zM25.2 17.7h550l-549.5 .5z"/>
<path d="M23 59h2.5v-.1zM23 58.9h2.5l-2.5 .1z"/>
<path d="M23 109.1h2.5v-.2zM23 108.9h2.5l-2.5 .2z"/>
<path d="M23 159.2h2.5v-.2zM23 159h2.5l-2.5 .2z"/>
<path d="M524.8 153.8h50.1v-.2zM524.8 153.6h50.1l-50.1 .2z"/>
<path d="M23 209.2h2.5v-.2zM23 209h2.5l-2.5 .2z"/>
<path d="M524.8 203.9h50.1v-.2zM524.8 203.7h50.1l-50.1 .2z"/>
<path d="M524.8 237.1v.2l50.1-.2zM524.8 237.3l50.1-.2v.2z"/>
<path d="M524.8 220.6h50.1v-.2zM524.8 220.4h50.1l-50.1 .2z"/>
<path d="M524.8 237.3h50.1v-.2zM524.8 237.1h50.1l-50.1 .2z"/>
<path d="M23 259.3h2.5v-.2zM23 259.1h2.5l-2.5 .2z"/>
<path d="M524.8 253.8v.2l50.1-.2zM524.8 254l50.1-.2v.2z"/>
<path d="M524.8 253.8v.2l50.1-.2zM524.8 254l50.1-.2v.2z"/>
<path d="M524.8 253.8v.2l50.1-.2zM524.8 254l50.1-.2v.2z"/>
<path d="M524.8 253.8v.2l50.1-.2zM524.8 254l50.1-.2v.2z"/>
<path d="M524.8 270.5v.1l50.1-.1zM524.8 270.6l50.1-.1v.1z"/>
<path d="M524.8 287.2v.1l50.1-.1zM524.8 287.3l50.1-.1v.1z"/>
<path d="M524.8 287.2v.1l50.1-.1zM524.8 287.3l50.1-.1v.1z"/>
<path d="M23 309.3h2.5v-.1zM23 309.2h2.5l-2.5 .1z"/>
<path d="M524.8 318.9h50.1zM524.8 319l50.1-.1z"/>
<path d="M524.8 313.9h50.1zM524.8 314l50.1-.1z"/>
<path d="M524.8 308.9h50.1zM524.8 309l50.1-.1z"/>
<path d="M524.8 303.9v.1l50.1-.1zM524.8 304l50.1-.1v.1z"/>
<path d="M524.8 339h50.1zM524.8 339.1l50.1-.1z"/>
<path d="M524.8 333.9h50.1zM524.8 334.1l50.1-.2z"/>
<path d="M524.8 328.9h50.1zM524.8 329.1l50.1-.2z"/>
<path d="M524.8 323.9h50.1zM524.8 324.1l50.1-.2z"/>
<path d="M23 359.4h2.5v-.2zM23 359.2h2.5l-2.5 .2z"/>
<path d="M524.8 354v.1l50.1-.1zM524.8 354.1l50.1-.1v.1z"/>
<path d="M524.8 354v.1l50.1-.1zM524.8 354.1l50.1-.1v.1z"/>
<path d="M524.8 349h50.1zM524.8 349.1l50.1-.1z"/>
<path d="M524.8 344h50.1zM524.8 344.1l50.1-.1z"/>
<path d="M574.9 354.1h2.5v-.1zM574.9 354h2.5l-2.5 .1z"/>
<path d="M574.9 354.1h2.5v-.1zM574.9 354h2.5l-2.5 .1z"/>
<path d="M81.4 409.4l.2 2.5v-2.5zM81.4 409.4l.2 2.5h-.2z"/>
<path d="M131.5 409.4l.2 2.5v-2.5zM131.5 409.4l.2 2.5h-.2z"/>
<path d="M181.5 409.4l.2 2.5v-2.5zM181.5 409.4l.2 2.5h-.2z"/>
<path d="M231.6 409.4l.2 2.5v-2.5zM231.6 409.4l.2 2.5h-.2z"/>
<path d="M281.7 409.4l.1 2.5v-2.5zM281.7 409.4l.1 2.5h-.1z"/>
<path d="M331.7 409.4l.2 2.5v-2.5zM331.7 409.4l.2 2.5h-.2z"/>
<path d="M381.8 409.4l.2 2.5v-2.5zM381.8 409.4l.2 2.5h-.2z"/>
<path d="M431.8 409.4l.2 2.5v-2.5zM431.8 409.4l.2 2.5h-.2z"/>
<path d="M481.9 409.4l.2 2.5v-2.5zM481.9 409.4l.2 2.5h-.2z"/>
<path d="M525.1 409.5v2.5h.1zM525.1 409.5h.1v2.5z"/>
<path d="M535.1 409.5l.1 2.5v-2.5zM535.1 409.5l.1 2.5h-.1z"/>
<path d="M550.1 409.5l.1 2.5v-2.5zM550.1 409.5l.1 2.5h-.1z"/>
<path d="M574.9 409.5l.5 2.5v-2.5zM574.9 409.5l.5 2.5h-.5z"/>
</g>
<!-- layer: 0 -->
<path d="M25.5 53.9h524.4v280.1h-524.4z" fill="none" stroke="#fff" stroke-width=".27"/>
<g fill="#000" stroke="#000" stroke-width=".27">
<path d="M68.8 76.5l-2.2 2.8 2.5-2.5zM66.3 79l2.5-2.5-2.2 2.8z"/>
<path d="M105.1 79l.2 .3 2.3-2.8zM107.6 76.5l.2 .3-2.5 2.5z"/>
<path d="M308.2 77.8l-2.2 2.8 2.5-2.5zM308.2 77.8l-2.2 2.8-.3-.3z"/>
<path d="M436.7 74.8l-2.3 2.8 2.5-2.5zM436.7 74.8l-2.3 2.8-.2-.3z"/>
<path d="M503 77.3l.3 .3 2.2-2.8zM505.5 74.8l.3 .3-2.5 2.5z"/>
<path d="M63.4 80.1l2.5 2.5 .3-.3zM63.7 79.8l2.5 2.5-2.8-2.2z"/>
<path d="M249.6 80.1l2.5 2.5 .2-.3zM249.8 79.8l2.5 2.5-2.7-2.2z"/>
<path d="M378.7 80.3l.3 .3 2.2-2.8zM381.2 77.8l.3 .3-2.5 2.5z"/>
<path d="M384.3 83l2.5 2.5 .3-.2zM384.3 83l.3-.2 2.5 2.5z"/>
<path d="M510.4 80.1l2.5 2.5 .3-.3zM510.4 80.1l.3-.3 2.5 2.5z"/>
<path d="M384.6 117.8l-.3 .2 2.8 2.3zM384.3 118l2.8 2.3-.3 .2z"/>
<path d="M510.4 108.6l2.8 2.2-2.5-2.5zM510.4 108.6l2.8 2.2-.3 .3z"/>
<path d="M308.2 147.9l-2.2 2.8 2.5-2.5zM308.2 147.9l-2.2 2.8-.3-.3z"/>
<path d="M377.5 150.4l.2 .3 2.3-2.8zM380 147.9l.2 .3-2.5 2.5z"/>
<path d="M384.3 153.5l2.5 2.5 .3-.2zM384.3 153.5l.3-.2 2.5 2.5z"/>
<path d="M436.7 142.4l-2.3 2.7 2.5-2.5zM436.7 142.4l-2.3 2.7-.2-.2z"/>
<path d="M500 144.9l.3 .2 2.2-2.7zM502.5 142.4l.3 .2-2.5 2.5z"/>
<path d="M510.4 146.6l2.5 2.5 .3-.3zM510.4 146.6l.3-.3 2.5 2.5z"/>
<path d="M510.4 176.6l2.8 2.2-2.5-2.4zM510.4 176.6l2.8 2.2-.3 .3z"/>
<path d="M384.6 201.1l-.3 .2 2.8 2.3zM384.3 201.3l2.8 2.3-.3 .2z"/>
<path d="M436.7 206.6l-2.3 2.8 2.5-2.5zM436.7 206.6l-2.3 2.8-.2-.3z"/>
<path d="M502 209.1l.3 .3 2.2-2.8zM504.5 206.6l.3 .3-2.5 2.5z"/>
<path d="M509 212.1l2.5 2.5 .3-.3zM509 212.1l.3-.3 2.5 2.5z"/>
<path d="M308.2 225.9l-2.2 2.8 2.5-2.5zM308.2 225.9l-2.2 2.8-.3-.3z"/>
<path d="M378.5 228.4l.2 .3 2.3-2.8zM381 225.9l.3 .3-2.6 2.5z"/>
<path d="M384.3 231.4l2.5 2.4 .3-.2zM384.6 231.1l2.5 2.5-2.8-2.2z"/>
<path d="M509.3 250.5l-.3 .3 2.8 2.2zM509 250.8l2.8 2.2-.3 .3z"/>
<path d="M249.8 278.6l-.2 .3 2.7 2.2zM249.6 278.9l2.7 2.2-.2 .3z"/>
<path d="M384.6 268.3l-.3 .2 2.8 2.3zM384.3 268.5l2.8 2.3-.3 .2z"/>
<path d="M63.7 281l-.3 .3 2.8 2.2zM63.4 281.3l2.8 2.2-.3 .3z"/>
<path d="M430.2 287.3l2.5 2.5 .3-.3zM430.2 287.3l.3-.3 2.5 2.5z"/>
<path d="M436.7 283.1l-2.3 2.8 2.5-2.5zM436.7 283.1l-2.3 2.8-.2-.3z"/>
<path d="M475.4 283.1l-2.5 2.5 .2 .3zM475.4 283.1l.2 .3-2.5 2.5z"/>
<path d="M208.3 311.7l-2.2 2.8 2.5-2.5zM208.3 311.7l-2.2 2.8-.3-.3z"/>
<path d="M277.5 314.2l.3 .3 2.2-2.8zM280 311.7l.3 .3-2.5 2.5z"/>
<path d="M308.2 307.1l-2.2 2.7 2.5-2.5zM308.2 307.1l-2.2 2.7-.3-.2z"/>
<path d="M378.7 309.6l.3 .2 2.2-2.7zM381.2 307.1l.3 .2-2.5 2.5z"/>
<path d="M384.6 317l-.3 .3 2.8 2.2zM384.3 317.3l2.8 2.2-.3 .3z"/>
<path d="M384.3 311.3l2.5 2.5 .3-.3zM384.3 311.3l.3-.3 2.5 2.5z"/>
<path d="M430.5 317l-.3 .3 2.8 2.2zM430.2 317.3l2.8 2.2-.3 .3z"/>
</g>
<text font-size="13.4" x="534" y="383.9">A743</text>
<text font-size="5" x="544.7" y="181.5">PAX</text>
<g font-size="3.5">
<text x="33.4" y="61.9">ABACO COMPONENTI, SCALA 1:10</text>
<text x="83.7" y="76.8">38,7</text>
<text x="218.1" y="77.9">acciaio,guide ante scorrevoli x2</text>
<text x="466.6" y="75">68,9</text>
<text x="341.7" y="78.5">73</text>
<text x="510.7" y="98.8" transform="rotate(-90 510.7 98.8)">28,5</text>
<text x="385" y="103.6" transform="rotate(-90 385 103.6)">35</text>
<text x="435.4" y="117.5">laminato, parte posteriore cassetto x2 (spessore 2 cm)</text>
<text x="307.2" y="125.2">laminato, top armadio x2 (spessore 2.5 cm)</text>
<text x="465.1" y="142.6">65,9</text>
<text x="339.6" y="148.1">71,8</text>
<text x="511.2" y="164.7" transform="rotate(-90 511.2 164.7)">30</text>
<text x="249.8" y="185.1" transform="rotate(-90 249.8 185.1)">198,8</text>
<text x="384.6" y="181.9" transform="rotate(-90 384.6 181.9)">47,8</text>
<text x="436.7" y="183.6">laminato, parte anteriore cassetto x2 (spessore 2 cm)</text>
<text x="63.6" y="186.1" transform="rotate(-90 63.6 186.1)">201,2</text>
<text x="466.1" y="206.9">67,9</text>
<text x="308.6" y="210.3">laminato, ripiano interno x2 (spessore 2 cm)</text>
<text x="340.1" y="226.2">72,8</text>
<text x="509.2" y="236" transform="rotate(-90 509.2 236)">38,7</text>
<text x="384.6" y="254.4" transform="rotate(-90 384.6 254.4)">37,2</text>
<text x="438.3" y="259">compensato, fondo cassetto x2(spessore 1.5 cm)</text>
<text x="309.9" y="276.9">laminato, base armadio x2 (spessore 2.5 cm)</text>
<text x="451.5" y="283.3">38,7</text>
<text x="66.9" y="292.8">laminato, lato armadio x1 (spessore 2.5 cm)</text>
<text x="147.8" y="292.6">laminato, lato armadio x1 (spessore 2.5 cm)</text>
<text x="430.9" y="305.4" transform="rotate(-90 430.9 305.4)">30</text>
<text x="239.7" y="311.9">71,8</text>
<text x="341.7" y="307.8">73</text>
<text x="385" y="316.4" transform="rotate(-90 385 316.4)">6</text>
<text x="207.3" y="324.9">acciaio, appendiabiti interno x2</text>
<text x="311.3" y="324.9">laminato, copri anta x2 (spessore 1.5 cm)</text>
<text x="436.9" y="325.5">laminato, lato cassetto x4 (spessore 2 cm)</text>
</g>
<g font-size="2.5">
<text x="22.6" y="34.8">D</text>
<text x="22.7" y="84.9">E</text>
<text x="22.8" y="134.9">F</text>
<text x="525.6" y="146.6">POLITECNICO DI MILANO</text>
<text x="525.7" y="149.6">SCUOLA DEL DESIGN</text>
<text x="525.7" y="152.7">C.L. DESIGN DEGLI INTERNI</text>
<text x="525.8" y="156.5">PROGETTO:</text>
<text x="22.6" y="185">G</text>
<text x="525.8" y="206.6">CORSO:</text>
<text x="536.2" y="210">STRUMENTI E METODI</text>
<text x="540" y="213">DEL PROGETTO</text>
<text x="525.8" y="223.3">DOCENTE:</text>
<text x="538.4" y="229.7">MARCO FERRARA</text>
<text x="22.6" y="235.1">H</text>
<text x="525.8" y="240">STUDENTI:</text>
<text x="534.3" y="243.4">GIULIA ANGELA SANGION</text>
<text x="525.8" y="256.7">OGGETTO:</text>
<text x="531.1" y="262.9">RIDISEGNO MOBILI PROPOSTI</text>
<text x="525.8" y="273.3">NOTE:</text>
<text x="549.3" y="279.8">-</text>
<text x="22.9" y="285.1">J</text>
<text x="525.8" y="290">NOME FILE:</text>
<text x="537.5" y="296">PAX_491.282.57.dwg</text>
<text x="525.7" y="307.4">VERS</text>
<text x="565.8" y="307.4">DATA</text>
<text x="22.7" y="335.2">K</text>
<text x="525.8" y="352.4">A</text>
<text x="559.5" y="352.4">2017.06.22</text>
<text x="525.8" y="357">TAVOLA NO.:</text>
<text x="559.3" y="357">004 DI</text>
<text x="569.2" y="357">004</text>
<text x="22.8" y="385.2">L</text>
<text x="525.8" y="399.6">DATA:</text>
<text x="535.8" y="399.5">2017/07/02</text>
<text x="550.8" y="399.5">SCALA:</text>
<text x="565.4" y="399.5">1:10</text>
<text x="525.7" y="402.5">REV:</text>
<text x="535.8" y="402.5">A</text>
<text x="550.8" y="402.5">FORMATO:</text>
<text x="567.3" y="402.5">A1</text>
<text x="20" y="409.6" transform="rotate(-90 20 409.6)">DIRECTORY:/USERS/JULIET/DESKTOP/PAX_491.282.57.DWG| PLOTTED ON: 7/14/2017 2:24:19 PM | BY USER: JULIET</text>
<text x="49.3" y="412.8">1</text>
<text x="105.8" y="412.8">2</text>
<text x="155.9" y="412.8">3</text>
<text x="206" y="412.8">4</text>
<text x="256" y="412.8">5</text>
<text x="306.1" y="412.8">6</text>
<text x="356.1" y="412.8">7</text>
<text x="406.2" y="412.8">8</text>
<text x="456.2" y="412.8">9</text>
<text x="505.6" y="412.8">10</text>
<text x="525.7" y="412">0</text>
<text x="535.7" y="412">100mm</text>
<text x="550.7" y="412">250mm</text>
<text x="566.3" y="412">500mm</text>
</g>
</svg>
